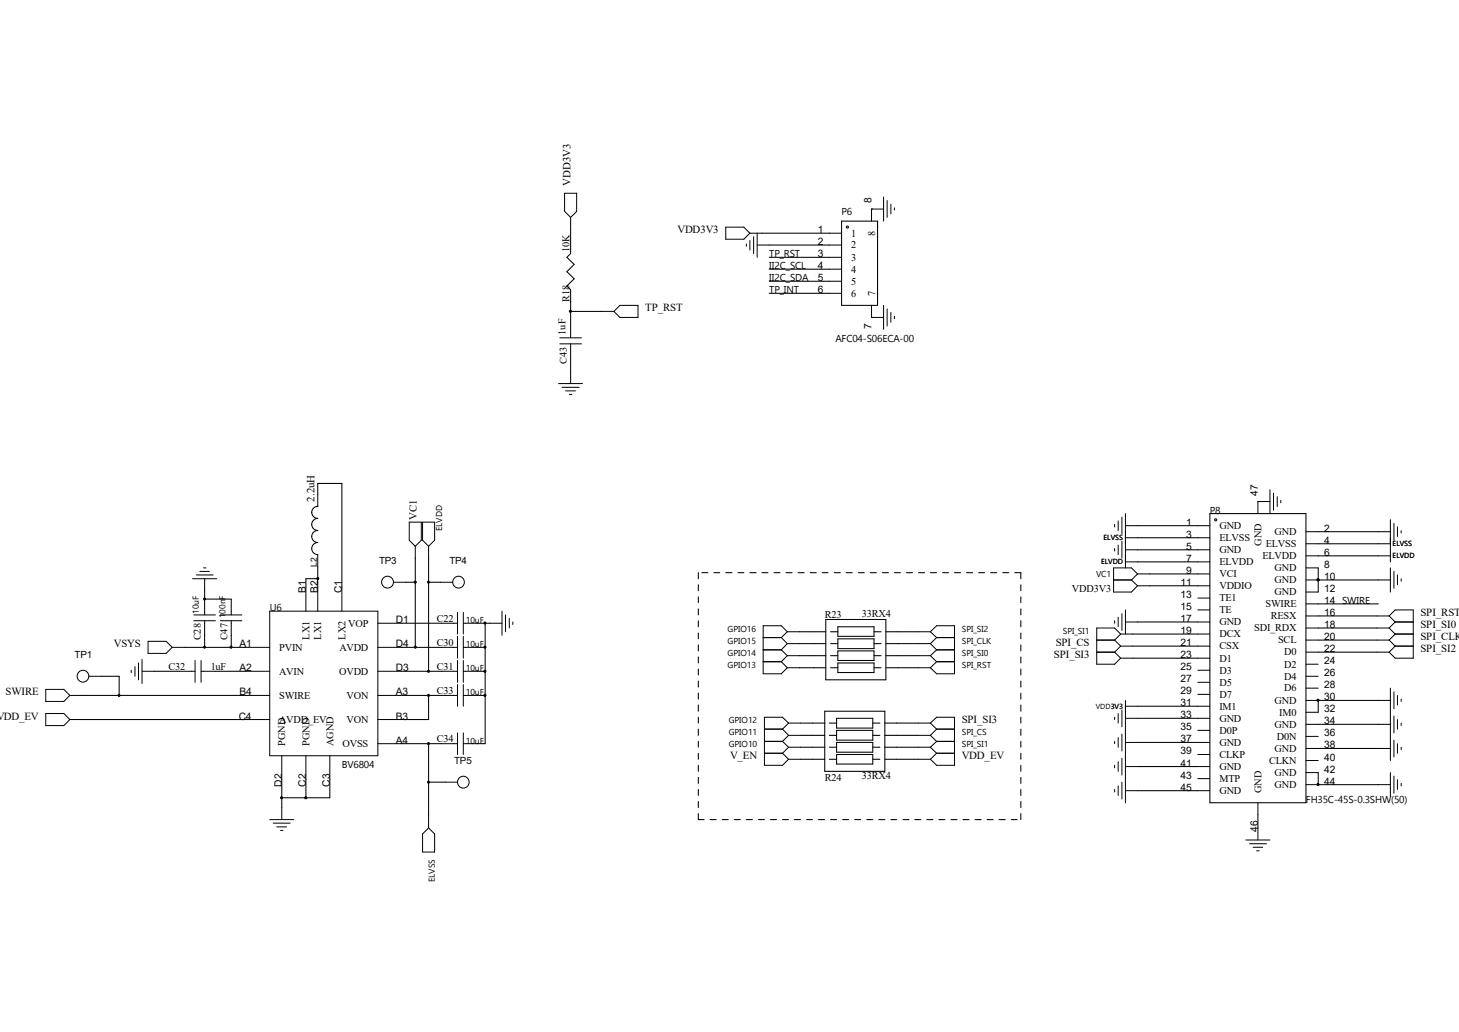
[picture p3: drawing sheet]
<svg xmlns="http://www.w3.org/2000/svg" width="297mm" height="210mm" viewBox="0 0 297 210" stroke-linecap="round" stroke-linejoin="round" font-family="sans-serif">
<g fill="none" stroke="#000" stroke-width=".21">
<path d="M116.2 51.6l-.8 .8 1.5 1.4-1.5 1.5 1.5 1.4-1.5 1.5 .8 .8M116.2 46.7v2.4M155.1 47.5h13.7M156.6 49.9h12.2M156.6 52.4h12.2M156.6 54.8h12.2M156.6 57.2h12.2M156.6 59.7h12.2M171.3 45h7.3v17.1h-7.3zM177.4 42.5h.1M116.2 61.4v4.2M116.2 72.9v2.7"/>
<path d="M116.2 63.4h6.3M177.4 64.6h.1M63.5 104.3a1.23 1.23 0 0 0 1.2 1.2 1.23 1.23 0 0 0-1.2 1.2 1.23 1.23 0 0 0 1.2 1.2M64.7 100.6v-2.2h4.9v21.1M64.7 115.3v4.2M64.7 117.8h-2.4v1.7M64.7 108a1.21 1.21 0 0 0-1.3 1.2 1.21 1.21 0 0 0 1.3 1.2 1.23 1.23 0 0 0-1.2 1.2 1.23 1.23 0 0 0 1.2 1.3M64.7 103.1a1.15 1.15 0 0 0-1.2 1.2M82.6 118.5h1.9M84.5 113.6v18.1M87.2 113.6v23M87.2 118.5h2.5"/>
<path d="M142.2 116.5v1.3M142.2 119v1.2M142.9 116.5h1.2M145.3 116.5h1.2M147.7 116.5h1.3M150.2 116.5h1.2M152.7 116.5h1.2M155.1 116.5h1.2M157.6 116.5h1.2M160 116.5h1.2M162.5 116.5h1.2M164.9 116.5h1.3"/>
<path d="M167.4 116.5h1.2M169.8 116.5h1.3M172.3 116.5h1.2M174.8 116.5h1.1M177.2 116.5h1.2M179.6 116.5h1.2M182.1 116.5h1.2M184.5 116.5h1.3M187 116.5h1.2M189.4 116.5h1.3M191.9 116.5h1.2M194.3 116.5h1.3"/>
<path d="M196.8 116.5h1.2M199.2 116.5h1.2M201.7 116.5h1.2M204.1 116.5h1.3M206.6 116.5h1.2v1.3M207.8 119v1.2M231.6 107h12.2M231.6 109.4h12.2M231.6 111.9h12.2M231.6 114.3h12.2M234 119.2h9.8M234 116.8h9.8"/>
<path d="M246.3 104.5h19.6v58.9h-19.6zM256.1 102.1h.1M268.4 118h.1M268.4 115.6v4.9M268.4 118h12.2M268.4 108.2h12.2M268.4 110.7h12.2M268.4 113.1h12.2M20.6 137.6h3.7v3.9M31.4 136.6h5.1M37.5 131.7h12.5M41.7 121.9h.1"/>
<path d="M41.7 120.2v1.7M41.7 129.3v2.4M41.7 121.9h5.4M43.9 136.6h6.1M47.1 129.3v2.4M81.8 131.7h8.2M81.8 136.6h8.2M81.8 126.8h8.2M97.3 131.7h1.5M97.3 136.6h1.5M97.3 126.8h2.4M98.8 126.8v24.5h-1.5"/>
<path d="M142.2 121.5v1.1M142.2 123.9v1.2M142.2 126.3v1.3M142.2 128.8v1.2M142.2 131.2v1.3M142.2 133.7v1.2M142.2 136.1v1.3M142.2 138.6v1.2M162.7 128.6h5.4M162.7 131h5.4M162.7 133.4h5.4M162.7 135.9h5.4"/>
<path d="M168.1 126.1h12.2v12.2h-12.2zM169.1 128.6h1.5M169.1 131h1.5M169.1 133.4h1.5M169.1 135.9h1.5M170.6 127.6h7.3v1.9h-7.3zM170.6 130h7.3v2h-7.3zM170.6 132.5h7.3v1.9h-7.3zM170.6 134.9h7.3v2h-7.3zM177.9 128.6h1.5M177.9 131h1.5M177.9 133.4h1.5"/>
<path d="M177.9 135.9h1.5M180.3 128.6h6.7M180.3 131h6.7M180.3 133.4h6.7M180.3 135.9h6.7M207.8 121.5v1.1M207.8 123.9v1.2M207.8 126.3v1.3M207.8 128.8v1.2M207.8 131.2v1.3M207.8 133.7v1.2M207.8 136.1v1.3"/>
<path d="M207.8 138.6v1.2M230.6 129h13.2M230.6 131.5h13.2M230.6 133.9h13.2M231.6 126.6h12.2M268.4 122.9h12.2M268.4 125.3h11.9M268.4 127.8h11.9M268.4 130.3h11.9M268.4 132.7h11.9M16.7 146.4h33.3M16.7 141.5h33.3"/>
<path d="M57.4 158.7v5.6M62.3 158.7v3.6M67.1 158.7v3.6h-9.7M81.8 141.5h8.2M81.8 151.3h8.2M87.2 141.5v4.9h-5.4M87.2 151.3v14.7M87.2 159.2h3.5M97.3 141.5h1.5M142.2 141.1v1.2M142.2 143.5v1.2M142.2 146v1.2"/>
<path d="M142.2 148.4v1.2M142.2 150.9v1.2M142.2 153.3v1.2M142.2 155.7v1.3M142.2 158.2v1.2M163 147.2h4.9M163 149.6h4.9M163 152.1h4.9M163 154.5h4.9M167.9 144.7h12.2v12.3h-12.2zM168.8 147.2h1.5M168.8 149.6h1.5"/>
<path d="M168.8 152.1h1.5M168.8 154.5h1.5M170.3 146.2h7.4v2h-7.4zM170.3 148.6h7.4v2h-7.4zM170.3 151.1h7.4v2h-7.4zM170.3 153.5h7.4v2h-7.4zM177.7 147.2h1.4M177.7 149.6h1.4M177.7 152.1h1.4M177.7 154.5h1.4M180.1 147.2h6.9M180.1 149.6h6.9"/>
<path d="M180.1 152.1h6.9M180.1 154.5h6.9M207.8 141.1v1.2M207.8 143.5v1.2M207.8 146v1.2M207.8 148.4v1.2M207.8 150.9v1.2M207.8 153.3v1.2M207.8 155.7v1.3M207.8 158.2v1.2M231.6 146.2h12.2M231.6 151.1h12.2"/>
<path d="M231.6 143.7h12.2M231.6 156h12.2M268.4 142.5h.1M268.4 159.7h.1M268.4 142.5v2.4M268.4 157.2v2.5M268.4 142.5h12.2M268.4 147.4h12.2M268.4 152.3h12.2M268.4 159.7h12.2M142.2 160.7v1.2M142.2 163.1v1.2"/>
<path d="M142.2 165.6v1.2h1.1M144.6 166.8h1.2M147 166.8h1.3M149.5 166.8h1.2M151.9 166.8h1.3M154.4 166.8h1.2M156.8 166.8h1.3M159.3 166.8h1.2M161.7 166.8h1.3M164.2 166.8h1.2M166.6 166.8h1.3M169.1 166.8h1.2"/>
<path d="M171.5 166.8h1.3M174 166.8h1.2M176.4 166.8h1.3M178.9 166.8h1.2M181.4 166.8h1.1M183.8 166.8h1.2M186.2 166.8h1.3M188.7 166.8h1.2M191.1 166.8h1.3M193.6 166.8h1.2M196 166.8h1.3M198.5 166.8h1.2"/>
<path d="M201 166.8h1.2M203.4 166.8h1.2M205.9 166.8h1.2M207.8 160.7v1.2M207.8 163.1v1.2M207.8 165.6v1.2M231.6 160.9h12.2M256.1 165.8v2.7"/>
<circle cx="172.5" cy="46.2" r=".21"/>
<circle cx="247.5" cy="105.8" r=".21"/>
</g>
<g fill="none" stroke="#000" stroke-width=".2">
<path d="M114.9 39.3h2.5v3.7l-1.2 1.2-1.3-1.2zM116.2 44.2v2.5M116.2 49.1v2.5M116.2 59v2.4M147.7 46.2h3.7l1.3 1.3-1.3 1.2h-3.7zM151.9 49.7v.4M152.7 47.5h2.4M152.7 48.9v2M153.4 48.2v3.4M154.1 49.9h2.5M154.1 47.5v4.9M168.8 47.5h2.5"/>
<path d="M168.8 49.9h2.5M168.8 52.4h2.5M168.8 54.8h2.5M168.8 57.2h2.5M168.8 59.7h2.5M179.9 42.5h-2.5v2.5M179.9 40.1v4.9M180.6 40.8v3.4M181.4 41.6v1.9M182.1 42.3v.5M113.7 78.1h4.9M114 68.7h4.4"/>
<path d="M114 70h4.4M114.4 78.8h3.5M115.1 79.5h2M116.2 65.6v3.1M116.2 70v2.9M116.2 75.6v2.5M122.5 63.4h2.5M126.2 62.1h3.7v2.5h-3.7l-1.2-1.2zM177.4 62.1v2.5h2.5M179.9 62.1v4.9M180.6 62.9v3.4M181.4 63.6v2"/>
<path d="M182.1 64.3v.6M115.9 80.3h.5M258.5 99.7v4.8M39.2 117.8h4.9M40 117h3.4M40.7 116.3h1.9M41.4 115.6h.5M41.7 117.8v2.4M62.3 119.5v4.9M64.7 100.6v2.5M64.7 112.9v2.4M64.7 119.5v4.9"/>
<path d="M69.6 119.5v4.9M80.1 118.5h2.5M83.3 106.3h2.5v3.6l-1.3 1.3-1.2-1.3zM84.5 111.2v2.4M86 106.3h2.5v3.6l-1.3 1.3-1.2-1.3zM87.2 111.2v2.4M89.7 118.5h2.5M226.7 118h3.6M226.9 106.7v.5M226.9 111.6v.5M227.6 106v2M227.6 110.9v2"/>
<path d="M228.4 105.2v3.5M228.4 110.2v3.4M229.1 107h2.5M229.1 109.4h2.5M229.1 111.9h2.5M229.1 114.3h2.5M229.1 104.5v11.1M230.3 118l1.3 1.2M231.6 116.8h2.4M231.6 119.2h2.4M231.6 116.8l-1.3-1.2h-3.6v4.9h3.6l1.3-1.3M231.6 116.8l-1.3 1.2"/>
<path d="M243.8 107h2.5M243.8 109.4h2.5M243.8 111.9h2.5M243.8 114.3h2.5M243.8 116.8h2.5M243.8 119.2h2.5M258.5 102.1h-2.4v2.4M259.2 100.4v3.4M260 101.1v2M260.7 101.8v.5M265.9 118h2.5M265.9 115.6h2.5"/>
<path d="M265.9 113.1h2.5M265.9 110.7h2.5M265.9 108.2h2.5M280.6 118h2.4M280.6 113.1h2.4M280.6 110.7h2.4M280.6 108.2h2.4M283 105.7v8.6M283 115.6v4.9M283.8 106.5v3.4M283.8 116.3v3.4M284.5 107.2v2"/>
<path d="M284.5 117v2M285.2 108v.5M285.2 117.8v.5M18.1 137.6h2.5M26.7 136.4v.5M27.5 135.7v1.9M28.2 134.9v3.4M28.9 136.6h2.5M28.9 134.2v4.9M30.1 130.5h3.7l1.3 1.2-1.3 1.3h-3.7zM35.1 131.7h2.4M36.5 136.6h3.2"/>
<path d="M39.5 125.1h4.4M39.5 126.3h4.4M39.7 134.4v4.5M40.9 136.6h3M40.9 134.4v4.5M41.7 121.9v3.2M41.7 126.3v3M44.9 125.1h4.3M44.9 126.3h4.3M47.1 121.9v3.2M47.1 126.3v3M50 131.7h4.9"/>
<path d="M50 136.6h4.9M54.9 124.4h22v29.4h-22zM76.9 131.7h4.9M76.9 136.6h4.9M76.9 126.8h4.9M90 131.7h3.1M90 136.6h3.1M90 126.8h3.1M93.1 124.6v4.4M93.1 129.5v4.4M93.1 134.4v4.5M93.1 139.3v4.4"/>
<path d="M94.3 131.7h3M94.3 136.6h3M94.3 126.8h3M94.3 124.6v4.4M94.3 129.5v4.4M94.3 134.4v4.5M94.3 139.3v4.4M99.7 126.8h2.5M102.2 124.4v4.9M102.9 125.1v3.5M103.7 125.9v1.9M104.4 126.6v.5"/>
<path d="M155.4 129.8h3.6M155.4 132.2h3.6M155.4 134.7h3.6M159 129.8l1.3 1.2M159 132.2l1.3 1.2M159 134.7l1.3 1.2M160.3 128.6h2.4M160.3 128.6l-1.3 1.2M160.3 128.6l-1.3-1.3h-3.6v9.8h3.6l1.3-1.2M160.3 131h2.4M160.3 131l-1.3 1.2M160.3 133.4h2.4"/>
<path d="M160.3 133.4l-1.3 1.3M160.3 135.9h2.4M187 128.6h2.4M187 131h2.4M187 133.4h2.4M187 135.9h2.4M189.4 128.6l1.3-1.3h3.6v9.8h-3.6l-1.3-1.2M189.4 128.6l1.3 1.2M189.4 131l1.3 1.2M189.4 133.4l1.3 1.3M190.7 129.8h3.6M190.7 132.2h3.6"/>
<path d="M190.7 134.7h3.6M190.7 129.8l-1.3 1.2M190.7 132.2l-1.3 1.2M190.7 134.7l-1.3 1.2M223.3 132.7h3.6M223.3 130.3h3.6M226.9 126.3v.5M226.9 130.3l1.2 1.2M226.9 132.7l1.2 1.2M227.6 125.6v2M228.1 129h2.5M228.1 131.5h2.5"/>
<path d="M228.1 129l-1.2-1.2h-3.6v7.4h3.6l1.2-1.3M228.1 133.9h2.5M228.1 129l-1.2 1.3M228.1 131.5l-1.2 1.2M228.4 124.9v3.4M229.1 126.6h2.5M229.1 124.1v4.9M243.8 121.7h2.5M243.8 124.1h2.5M243.8 126.6h2.5M243.8 129h2.5M243.8 131.5h2.5"/>
<path d="M243.8 133.9h2.5M243.8 136.4h2.5M243.8 138.9h2.5M265.9 137.6h2.5M265.9 135.2h2.5M265.9 132.7h2.5M265.9 130.3h2.5M265.9 127.8h2.5M265.9 125.3h2.5M265.9 122.9h2.5M265.9 120.5h2.5M280.3 132.7h2.5"/>
<path d="M280.3 130.3h2.5M280.3 127.8h2.5M280.3 125.3h2.5M282.8 125.3l1.2-1.2h3.7v9.8h-3.7l-1.2-1.2M282.8 125.3l1.2 1.3M282.8 127.8l1.2 1.2M282.8 130.3l1.2 1.2M284 126.6h3.7M284 129h3.7M284 131.5h3.7M284 126.6l-1.2 1.2M284 129l-1.2 1.3"/>
<path d="M284 131.5l-1.2 1.2M9.3 140.3h3.7l1.2 1.2-1.2 1.2h-3.7zM9.3 145.2h3.7l1.2 1.2-1.2 1.3h-3.7zM14.2 141.5h2.5M14.2 146.4h2.5M50 141.5h4.9M50 146.4h4.9M57.4 153.8v4.9M62.3 153.8v4.9M67.1 153.8v4.9M76.9 141.5h4.9M76.9 151.3h4.9"/>
<path d="M76.9 146.4h4.9M90 141.5h3.1M90 151.3h3.1M90.7 159.2h2.4M93.1 149.1v4.4M94.3 141.5h3M94.3 151.3h3M94.3 149.1v4.4M155.6 148.4h3.7M155.6 150.9h3.7M155.6 153.3h3.7M159.3 148.4l1.2 1.2"/>
<path d="M159.3 150.9l1.2 1.2M159.3 153.3l1.2 1.2M160.5 147.2h2.5M160.5 147.2l-1.2 1.2M160.5 147.2l-1.2-1.2h-3.7v9.7h3.7l1.2-1.2M160.5 149.6h2.5M160.5 149.6l-1.2 1.3M160.5 152.1h2.5M160.5 152.1l-1.2 1.2M160.5 154.5h2.5M187 147.2h2.4M187 149.6h2.4"/>
<path d="M187 152.1h2.4M187 154.5h2.4M189.4 147.2l1.3-1.2h3.6v9.7h-3.6l-1.3-1.2M189.4 147.2l1.3 1.2M189.4 149.6l1.3 1.3M189.4 152.1l1.3 1.2M190.7 148.4h3.6M190.7 150.9h3.6M190.7 153.3h3.6M190.7 148.4l-1.3 1.2M190.7 150.9l-1.3 1.2M190.7 153.3l-1.3 1.2"/>
<path d="M226.9 146v.4M226.9 150.9v.4M226.9 155.7v.6M227.6 145.2v2M227.6 150.1v2M227.6 155v2M227.6 159.9v2M228.4 144.5v3.4M228.4 149.4v3.4M228.4 154.3v3.4M228.4 159.2v3.4M229.1 143.7h2.5"/>
<path d="M229.1 146.2h2.5M229.1 151.1h2.5M229.1 156h2.5M229.1 142.5v20.9M243.8 141.3h2.5M243.8 143.7h2.5M243.8 146.2h2.5M243.8 148.6h2.5M243.8 151.1h2.5M243.8 153.5h2.5M243.8 156h2.5M243.8 158.5h2.5"/>
<path d="M265.9 159.7h2.5M265.9 157.2h2.5M265.9 154.8h2.5M265.9 152.3h2.5M265.9 149.9h2.5M265.9 147.4h2.5M265.9 144.9h2.5M265.9 142.5h2.5M265.9 140h2.5M280.6 159.7h2.4M280.6 152.3h2.4M280.6 147.4h2.4"/>
<path d="M280.6 142.5h2.4M283 140v14.8M283 157.2v4.9M283.8 140.8v3.4M283.8 145.7v3.4M283.8 150.6v3.5M283.8 157.9v3.5M284.5 141.5v2M284.5 146.4v2M284.5 151.3v2M284.5 158.7v2M285.2 142.3v.4"/>
<path d="M285.2 147.2v.5M285.2 152.1v.5M285.2 159.4v.5M54.9 166.8h4.9M55.6 167.5h3.5M56.3 168.3h2M57.1 169h.5M57.4 164.3v2.5M87.2 166v2.5M87.2 168.5l1.3 1.2v3.7h-2.5v-3.7zM226.9 160.7v.5M229.1 160.9h2.5"/>
<path d="M243.8 160.9h2.5M253.6 170.9h4.9M254.4 171.7h3.4M255.1 172.4h1.9M255.8 173.1h.5M256.1 163.4v2.4M256.1 168.5v2.4"/>
<circle cx="78.9" cy="118.5" r="1.21"/>
<circle cx="93.3" cy="118.5" r="1.2"/>
<circle cx="16.9" cy="137.6" r="1.2"/>
<circle cx="94.3" cy="159.2" r="1.2"/>
</g>
<g fill="#000" stroke="#000" stroke-width=".2">
<circle cx="116.1" cy="63.4" r=".21"/>
<circle cx="64.7" cy="117.7" r=".21"/>
<circle cx="84.5" cy="118.5" r=".21"/>
<circle cx="87.2" cy="118.5" r=".2"/>
<circle cx="268.3" cy="118" r=".21"/>
<circle cx="41.6" cy="121.9" r=".2"/>
<circle cx="41.6" cy="131.7" r=".2"/>
<circle cx="47" cy="131.7" r=".21"/>
<circle cx="84.5" cy="131.7" r=".21"/>
<circle cx="87.2" cy="136.6" r=".2"/>
<circle cx="98.7" cy="136.6" r=".21"/>
<circle cx="98.7" cy="126.8" r=".21"/>
<circle cx="98.7" cy="131.7" r=".21"/>
<circle cx="24.2" cy="141.5" r=".2"/>
<circle cx="87.2" cy="151.3" r=".2"/>
<circle cx="87.2" cy="159.2" r=".2"/>
<circle cx="87.2" cy="141.5" r=".2"/>
<circle cx="98.7" cy="141.5" r=".21"/>
<circle cx="268.3" cy="159.6" r=".21"/>
<circle cx="268.3" cy="142.5" r=".21"/>
<circle cx="57.3" cy="162.3" r=".21"/>
<circle cx="62.2" cy="162.3" r=".21"/>
</g>
<g font-size="2.2">
<text x="116.2" y="37.9" transform="rotate(-90 116.2 37.9)">VDD3V3</text>
<text x="137.9" y="47.5">VDD3V3</text>
<text x="131.4" y="63.4">TP_RST</text>
<text x="64" y="102.1" transform="rotate(-90 64 102.1)">2.2uH</text>
<text x="84.8" y="105.8" transform="rotate(-90 84.8 105.8)">VC1</text>
<text x="289.2" y="125.3">SPI_RST</text>
<text x="23.2" y="131.7">VSYS</text>
<text x="214.9" y="131.5">SPI_CS</text>
<text x="289.2" y="127.8">SPI_SI0</text>
<text x="289.2" y="130.3">SPI_CLK</text>
<text x="214.5" y="133.9">SPI_SI3</text>
<text x="289.2" y="132.7">SPI_SI2</text>
<text x="1.1" y="141.5">SWIRE</text>
<text x="-.8" y="146.4">VDD_EV</text>
<text x="195.8" y="147.2">SPI_SI3</text>
<text x="148.6" y="154.5">V_EN</text>
<text x="195.8" y="154.5">VDD_EV</text>
</g>
<g font-size="2.1">
<text x="177.4" y="41.3" transform="rotate(-90 177.4 41.3)">8</text>
<text x="166.5" y="47.5">1</text>
<text x="115.9" y="51.4" transform="rotate(-90 115.9 51.4)">10K</text>
<text x="166.5" y="49.9">2</text>
<text x="166.5" y="52.4">3</text>
<text x="173.3" y="48.1">1</text>
<text x="173.3" y="50.5">2</text>
<text x="173.3" y="53">3</text>
<text x="178.1" y="48" transform="rotate(-90 178.1 48)">8</text>
<text x="166.5" y="54.8">4</text>
<text x="166.5" y="57.2">5</text>
<text x="166.5" y="59.7">6</text>
<text x="173.3" y="55.5">4</text>
<text x="173.3" y="57.9">5</text>
<text x="115.9" y="61.4" transform="rotate(-90 115.9 61.4)">R18</text>
<text x="173.3" y="60.4">6</text>
<text x="178.1" y="60.2" transform="rotate(-90 178.1 60.2)">7</text>
<text x="115.1" y="68.2" transform="rotate(-90 115.1 68.2)">1uF</text>
<text x="177.4" y="67" transform="rotate(-90 177.4 67)">7</text>
<text x="115.4" y="74" transform="rotate(-90 115.4 74)">C43</text>
<text x="256.1" y="100.9" transform="rotate(-90 256.1 100.9)">47</text>
<text x="241.5" y="107">1</text>
<text x="248.2" y="107.7">GND</text>
<text x="241.5" y="109.4">3</text>
<text x="241.5" y="111.9">5</text>
<text x="248.2" y="110.1">ELVSS</text>
<text x="248.2" y="112.6">GND</text>
<text x="256.8" y="111.1" transform="rotate(-90 256.8 111.1)">GND</text>
<text x="257" y="113.8">ELVDD</text>
<text x="257.7" y="111.3">ELVSS</text>
<text x="259.5" y="108.9">GND</text>
<text x="269.5" y="113.1">6</text>
<text x="269.5" y="110.7">4</text>
<text x="269.5" y="108.2">2</text>
<text x="240.3" y="119.2">11</text>
<text x="241.5" y="114.3">7</text>
<text x="241.5" y="116.8">9</text>
<text x="248.2" y="115">ELVDD</text>
<text x="248.2" y="117.5">VCI</text>
<text x="248.2" y="119.9">VDDIO</text>
<text x="259.5" y="118.7">GND</text>
<text x="259.5" y="116.2">GND</text>
<text x="269.5" y="118">10</text>
<text x="269.5" y="115.6">8</text>
<text x="62.3" y="120.7" transform="rotate(-90 62.3 120.7)">B1</text>
<text x="64.7" y="120.7" transform="rotate(-90 64.7 120.7)">B2</text>
<text x="69.6" y="120.7" transform="rotate(-90 69.6 120.7)">C1</text>
<text x="167.9" y="125.9">R23</text>
<text x="175.4" y="125.5">33RX4</text>
<text x="218.2" y="120.5">VDD3V3</text>
<text x="240.3" y="121.7">13</text>
<text x="240.3" y="124.1">15</text>
<text x="248.2" y="122.4">TE1</text>
<text x="248.2" y="124.8">TE</text>
<text x="257.6" y="123.6">SWIRE</text>
<text x="259.5" y="121.2">GND</text>
<text x="269.5" y="125.3">16</text>
<text x="269.5" y="122.9">14 SWIRE</text>
<text x="269.5" y="120.5">12</text>
<text x="40.9" y="130.3" transform="rotate(-90 40.9 130.3)">C28</text>
<text x="46.3" y="130.3" transform="rotate(-90 46.3 130.3)">C47</text>
<text x="48.7" y="131.7">A1</text>
<text x="63" y="130.2" transform="rotate(-90 63 130.2)">LX1</text>
<text x="65.4" y="130.2" transform="rotate(-90 65.4 130.2)">LX1</text>
<text x="70.3" y="130.2" transform="rotate(-90 70.3 130.2)">LX2</text>
<text x="70.9" y="127.5">VOP</text>
<text x="80.6" y="126.8">D1</text>
<text x="80.6" y="131.7">D4</text>
<text x="88.9" y="126.6">C22</text>
<text x="88.9" y="131.5">C30</text>
<text x="240.3" y="126.6">17</text>
<text x="240.3" y="129">19</text>
<text x="240.3" y="131.5">21</text>
<text x="248.2" y="127.3">GND</text>
<text x="248.2" y="129.7">DCX</text>
<text x="255.3" y="128.5">SDI_RDX</text>
<text x="258.7" y="126">RESX</text>
<text x="260.2" y="130.9">SCL</text>
<text x="269.5" y="130.3">20</text>
<text x="269.5" y="127.8">18</text>
<text x="34.3" y="136.4">C32</text>
<text x="42.9" y="136.4">1uF</text>
<text x="48.7" y="136.6">A2</text>
<text x="56.9" y="132.4">PVIN</text>
<text x="56.9" y="137.3">AVIN</text>
<text x="69" y="137.3">OVDD</text>
<text x="69.1" y="132.4">AVDD</text>
<text x="80.6" y="136.6">D3</text>
<text x="88.9" y="136.4">C31</text>
<text x="240.3" y="133.9">23</text>
<text x="240.3" y="136.4">25</text>
<text x="248.2" y="132.2">CSX</text>
<text x="248.2" y="134.6">D1</text>
<text x="248.2" y="137.1">D3</text>
<text x="261.4" y="135.8">D2</text>
<text x="261.4" y="133.4">D0</text>
<text x="269.5" y="137.6">26</text>
<text x="269.5" y="135.2">24</text>
<text x="269.5" y="132.7">22</text>
<text x="48.7" y="141.5">B4</text>
<text x="56.9" y="142.2">SWIRE</text>
<text x="70.5" y="142.2">VON</text>
<text x="80.6" y="141.5">A3</text>
<text x="88.9" y="141.3">C33</text>
<text x="240.3" y="138.9">27</text>
<text x="240.3" y="141.3">29</text>
<text x="240.3" y="143.7">31</text>
<text x="248.2" y="139.5">D5</text>
<text x="248.2" y="142">D7</text>
<text x="259.5" y="143.2">GND</text>
<text x="261.4" y="140.7">D6</text>
<text x="261.4" y="138.3">D4</text>
<text x="269.5" y="142.5">30</text>
<text x="269.5" y="140">28</text>
<text x="48.6" y="146.4">C4</text>
<text x="56.9" y="147.1">AVDD_EV</text>
<text x="70.5" y="147.1">VON</text>
<text x="80.6" y="146.4">B3</text>
<text x="240.3" y="146.2">33</text>
<text x="240.3" y="148.6">35</text>
<text x="248.2" y="144.4">IM1</text>
<text x="248.2" y="146.9">GND</text>
<text x="248.2" y="149.3">D0P</text>
<text x="259.5" y="148.1">GND</text>
<text x="260.4" y="145.6">IM0</text>
<text x="269.5" y="149.9">36</text>
<text x="269.5" y="147.4">34</text>
<text x="269.5" y="144.9">32</text>
<text x="58.1" y="151.8" transform="rotate(-90 58.1 151.8)">PGND</text>
<text x="63" y="151.8" transform="rotate(-90 63 151.8)">PGND</text>
<text x="67.9" y="151.8" transform="rotate(-90 67.9 151.8)">AGND</text>
<text x="69.7" y="152">OVSS</text>
<text x="80.6" y="151.3">A4</text>
<text x="88.9" y="151.1">C34</text>
<text x="240.3" y="151.1">37</text>
<text x="240.3" y="153.5">39</text>
<text x="240.3" y="156">41</text>
<text x="248.2" y="151.8">GND</text>
<text x="248.2" y="154.2">CLKP</text>
<text x="258.4" y="155.4">CLKN</text>
<text x="259.5" y="153">GND</text>
<text x="259.9" y="150.5">D0N</text>
<text x="269.5" y="154.8">40</text>
<text x="269.5" y="152.3">38</text>
<text x="57.4" y="160.1" transform="rotate(-90 57.4 160.1)">D2</text>
<text x="62.3" y="160.1" transform="rotate(-90 62.3 160.1)">C2</text>
<text x="67.1" y="160.1" transform="rotate(-90 67.1 160.1)">C3</text>
<text x="167.9" y="158.9">R24</text>
<text x="175.4" y="158.6">33RX4</text>
<text x="240.3" y="158.5">43</text>
<text x="240.3" y="160.9">45</text>
<text x="248.2" y="156.7">GND</text>
<text x="248.2" y="159.1">MTP</text>
<text x="248.2" y="161.6">GND</text>
<text x="256.8" y="161.4" transform="rotate(-90 256.8 161.4)">GND</text>
<text x="259.5" y="160.4">GND</text>
<text x="259.5" y="157.9">GND</text>
<text x="269.5" y="159.7">44</text>
<text x="269.5" y="157.2">42</text>
<text x="256.1" y="169.3" transform="rotate(-90 256.1 169.3)">46</text>
</g>
<g font-size="2">
<text x="171.3" y="43.8">P6</text>
<text x="156.6" y="52.4">TP_RST</text>
<text x="156.6" y="54.8">II2C_SCL</text>
<text x="156.6" y="57.2">II2C_SDA</text>
<text x="156.6" y="59.7">TP_INT</text>
<text x="170.1" y="69.5">AFC04-S06ECA-00</text>
<text x="246.3" y="104.5">P8</text>
<text x="77.2" y="114.9">TP3</text>
<text x="91.5" y="114.9">TP4</text>
<text x="54.9" y="124.4">U6</text>
<text x="15.2" y="133.9">TP1</text>
<text x="92.5" y="155.5">TP5</text>
<text x="69.6" y="156.3">BV6804</text>
<text x="265.9" y="163.4">FH35C-45S-0.3SHW(50)</text>
</g>
<g font-size="1.8">
<text x="90" y="108.1" transform="rotate(-90 90 108.1)">ELVDD</text>
<text x="223.1" y="117.5">VC1</text>
<text x="40.5" y="124.9" transform="rotate(-90 40.5 124.9)">10uF</text>
<text x="45.9" y="125.8" transform="rotate(-90 45.9 125.8)">100nF</text>
<text x="94.8" y="126.8">10uF</text>
<text x="94.8" y="131.7">10uF</text>
<text x="148.1" y="128.6">GPIO16</text>
<text x="148.1" y="131">GPIO15</text>
<text x="195.8" y="128.6">SPI_SI2</text>
<text x="195.8" y="131">SPI_CLK</text>
<text x="216.4" y="129">SPI_SI1</text>
<text x="94.8" y="136.6">10uF</text>
<text x="148.1" y="133.4">GPIO14</text>
<text x="148.1" y="135.9">GPIO13</text>
<text x="195.8" y="133.4">SPI_SI0</text>
<text x="195.8" y="135.9">SPI_RST</text>
<text x="94.8" y="141.5">10uF</text>
<text x="148.3" y="147.2">GPIO12</text>
<text x="148.3" y="149.6">GPIO11</text>
<text x="195.8" y="149.6">SPI_CS</text>
<text x="94.8" y="151.3">10uF</text>
<text x="148.3" y="152.1">GPIO10</text>
<text x="195.8" y="152.1">SPI_SI1</text>
<text x="88.5" y="179.5" transform="rotate(-90 88.5 179.5)">ELVSS</text>
</g>
<text font-size="1.7" x="64.5" y="115.3" transform="rotate(-90 64.5 115.3)">L2</text>
<g font-size="1.5">
<text x="224.7" y="109.9">ELVSS</text>
<text x="283.5" y="111.2">ELVSS</text>
<text x="283.5" y="113.6">ELVDD</text>
<text x="224.2" y="114.9">ELVDD</text>
<text x="223.1" y="144.2">VDD3V3</text>
<text x="226.1" y="144.2">3V3</text>
</g>
</svg>
